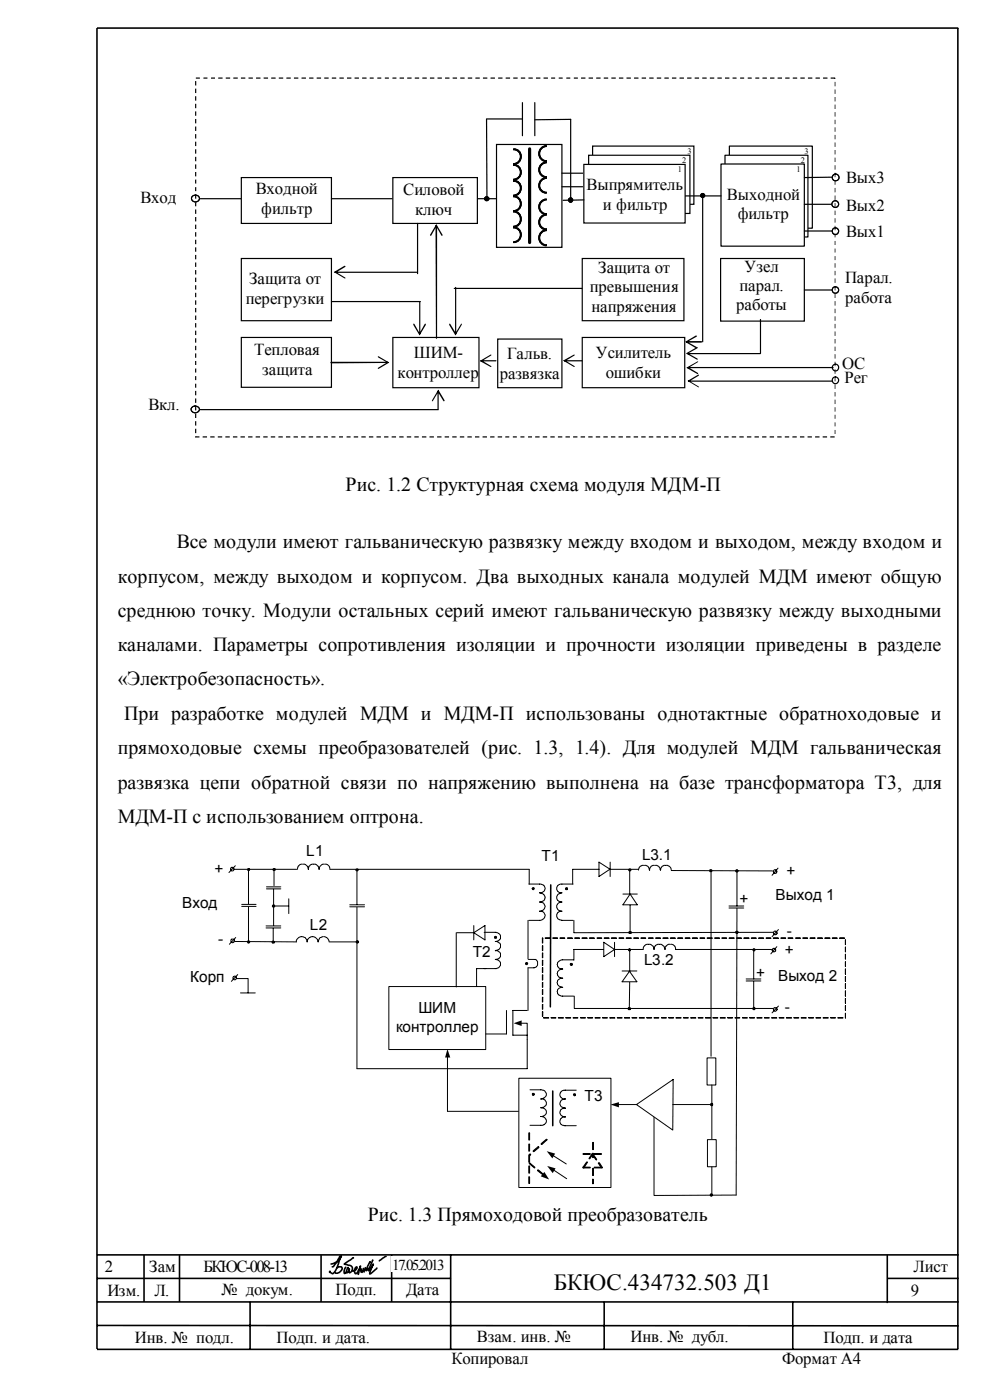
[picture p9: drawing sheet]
<svg xmlns="http://www.w3.org/2000/svg" width="210mm" height="297mm" viewBox="0 0 210 297" stroke-linecap="round" stroke-linejoin="round" font-family="sans-serif">
<g fill="none" stroke="#000" stroke-width=".34">
<path d="M203.2 6v280.2M203.3 6h-182.7v280.2M20.6 266.2h182.7M20.6 276.2h182.7M20.6 271.2h75.1M30.6 266.2v10M38.1 266.2v10M53 276.2v10M68.1 266.2v10M83.1 266.2v10M95.6 266.2v20M128.2 276.2v10"/>
<path d="M168.2 276.2v10M188.2 271.2h15.1M188.2 266.2v10.2M20.6 286.3h182.7M20.6 281.2l182.7 .1"/>
</g>
<g fill="#fff">
<path d="M22.1 266.6h6.6v3.7h-6.6z"/>
<path d="M31.6 266.6h6v4.1h-6z"/>
<path d="M43.1 266.6h18.2v3.9h-18.2z"/>
<path d="M83 266.6h11.1v3.3h-11.1z"/>
</g>
<path d="M70.2 268.2a2.55 2.55 0 0 0 2.2-1.8l-1.1 3a.74 .74 0 0 1-1.2 .6l-.2-.2 .1-.1 .1 .1M71.6 268.9a.55 .55 0 0 1 .6-.2 .55 .55 0 0 1 .4 .5l-.7 .8-.4 .1-.3-.1M72.1 266.5a5.8 5.8 0 0 1-1.5 2.2h-.1M73.3 268.8l-.3 .7a.4 .4 0 0 0 .2 .6h.1M74.8 269.6a.72 .72 0 0 0 .8-.9l-.4 .6a.63 .63 0 0 0 .3 .9l.4-.4 .6-1.2-.5 1.8M75 266.8l-2 1.4 .7 .1a.88 .88 0 0 1 1 .6 .88 .88 0 0 1-.5 1.1l-.2-.2 .1-.6-.4 .8h-.3l.3-.8 .2-.3v.1M76.5 269.3l.1-.2v.7M77.1 269.1l-.3 .8M77.5 268.9l-.3 .9M78.5 267.8v-.1l-.8 1.9 .5-.5M79 267.4l-.8 2v.2l.3-.3 .7-1.1-.8 2.1 1.5-1.3M81.9 266.6l-1.4 .9" fill="none" stroke="#000" stroke-width=".34"/>
<path d="M154.7 31h17.6v17.4h-17.6z" fill="#fff"/>
<path d="M154.7 31h17.6v17.4h-17.6z" fill="none" stroke="#000" stroke-width=".25"/>
<path d="M153.8 32.9h17.6v17.4h-17.6z" fill="#fff"/>
<path d="M153.8 32.9h17.6v17.4h-17.6z" fill="none" stroke="#000" stroke-width=".25"/>
<path d="M125.7 31h21.5v12.3h-21.5z" fill="#fff"/>
<path d="M125.7 31h21.5v12.3h-21.5z" fill="none" stroke="#000" stroke-width=".25"/>
<path d="M124.9 32.9h21.4v12.4h-21.4z" fill="#fff"/>
<path d="M110.8 21.8v7M113.4 21.8v7M124.9 32.9h21.4v12.4h-21.4z" fill="none" stroke="#000" stroke-width=".25"/>
<path d="M105.2 30.8h13.8v21.8h-13.8z" fill="#fff"/>
<path d="M105.3 30.7h13.9v21.8h-13.9zM42.5 42.2h8.7" fill="none" stroke="#000" stroke-width=".25"/>
<path d="M83.3 71.6h18.3v10.6h-18.3z" fill="#fff"/>
<path d="M83.3 71.6h18.3v10.6h-18.3z" fill="none" stroke="#000" stroke-width=".25"/>
<path d="M123.5 71.6h21.7v10.6h-21.7z" fill="#fff"/>
<path d="M123.5 71.6h21.7v10.6h-21.7z" fill="none" stroke="#000" stroke-width=".25"/>
<path d="M51.2 37.7h19.1v9.7h-19.1z" fill="#fff"/>
<path d="M51.2 37.7h19.1v9.7h-19.1z" fill="none" stroke="#000" stroke-width=".25"/>
<path d="M83.3 37.7h18v9.7h-18z" fill="#fff"/>
<path d="M83.3 37.7h18v9.7h-18z" fill="none" stroke="#000" stroke-width=".25"/>
<path d="M51.2 54.8h19.1v13.2h-19.1z" fill="#fff"/>
<path d="M51.2 54.8h19.1v13.2h-19.1z" fill="none" stroke="#000" stroke-width=".25"/>
<path d="M51.2 71.6h19.1v10.6h-19.1z" fill="#fff"/>
<path d="M51.2 71.6h19.1v10.6h-19.1z" fill="none" stroke="#000" stroke-width=".25"/>
<path d="M123.5 54.8h21.6v13.2h-21.6z" fill="#fff"/>
<g fill="none" stroke="#000" stroke-width=".25">
<path d="M103.2 25.2l.1 16.9M121.1 25.3l-7.7 .1M70.3 42.2h12.9M88.6 47.4v10.7M101.3 42.2h3.9M123.5 54.8h21.6v13.2h-21.6zM149.1 41.5v31M70.3 64h18.9M96.4 61.2h27M42.5 86.9h50.4"/>
<circle cx="103.2" cy="42.2" r=".44"/>
</g>
<circle cx="103.2" cy="42.2" r=".44" fill="#000"/>
<circle cx="103.2" cy="42.2" r=".44" fill="none" stroke="#000" stroke-width=".21"/>
<path d="M40.8 41.6a.77 .77 0 0 1 1.3 0 .77 .77 0 0 1-.3 1.2 .77 .77 0 0 1-1-.2 .77 .77 0 0 1 0-1z" fill-rule="evenodd" fill="#fff"/>
<path d="M40.8 41.6a.77 .77 0 0 1 1.3 0 .77 .77 0 0 1-.3 1.2 .77 .77 0 0 1-1-.2 .77 .77 0 0 1 0-1z" fill="none" stroke="#000" stroke-width=".21"/>
<path d="M40.8 41.6a.77 .77 0 0 1 1.3 0 .77 .77 0 0 1-.3 1.2 .77 .77 0 0 1-1-.2 .77 .77 0 0 1 0-1z" fill="none" stroke="#000" stroke-width=".25"/>
<path d="M40.8 86.3a.8 .8 0 0 1 1.1-.1 .8 .8 0 0 1 .1 1.2 .8 .8 0 0 1-1.1 .1 .8 .8 0 0 1-.1-1.2z" fill-rule="evenodd" fill="#fff"/>
<path d="M40.8 86.3a.8 .8 0 0 1 1.1-.1 .8 .8 0 0 1 .1 1.2 .8 .8 0 0 1-1.1 .1 .8 .8 0 0 1-.1-1.2z" fill="none" stroke="#000" stroke-width=".21"/>
<path d="M103.3 25.2h7.5M40.8 86.3a.8 .8 0 0 1 1.1-.1 .8 .8 0 0 1 .1 1.2 .8 .8 0 0 1-1.1 .1 .8 .8 0 0 1-.1-1.2z" fill="none" stroke="#000" stroke-width=".25"/>
<path d="M152.9 34.8h17.7v17.4h-17.7z" fill="#fff"/>
<g fill="none" stroke="#000" stroke-width=".25">
<path d="M109 38.3a1.65 1.65 0 0 1 1.6 1.6 1.65 1.65 0 0 1-1.6 1.7v-.2a1.48 1.48 0 0 0 1.4-1.5 1.48 1.48 0 0 0-1.4-1.5zM109 34.9a1.65 1.65 0 0 1 1.6 1.6 1.65 1.65 0 0 1-1.6 1.7v-.2a1.48 1.48 0 0 0 1.4-1.5 1.48 1.48 0 0 0-1.4-1.5zM109 31.6a1.65 1.65 0 0 1 1.6 1.6 1.65 1.65 0 0 1-1.6 1.7v-.2a1.48 1.48 0 0 0 1.4-1.5 1.48 1.48 0 0 0-1.4-1.4zM114.6 35l.8-.5 .5-.1v.1a1.48 1.48 0 0 0-1.4 1.5 1.48 1.48 0 0 0 1.4 1.5v.2a1.66 1.66 0 0 1-1.3-2.7zM114.8 38.2l.7-.5h.4v.1a1.48 1.48 0 0 0-1.4 1.5 1.48 1.48 0 0 0 1.4 1.5v.2a1.63 1.63 0 0 1-1.5-1.1 1.63 1.63 0 0 1 .4-1.7zM114.8 31.4l.7-.4 .4-.1v.2a1.52 1.52 0 0 0-1.4 1.5 1.52 1.52 0 0 0 1.4 1.5v.2a1.7 1.7 0 0 1-1.5-1.1 1.7 1.7 0 0 1 .4-1.8zM119.2 36.7h4.6M119.2 39.6h4.4M152.9 34.8h17.7v17.4h-17.7zM176.6 37.6l-6 .1M109 41.6a1.65 1.65 0 0 1 1.6 1.6 1.65 1.65 0 0 1-1.6 1.7v-.2a1.48 1.48 0 0 0 1.4-1.5 1.48 1.48 0 0 0-1.4-1.5zM109 44.8a1.69 1.69 0 0 1 1.6 1.7 1.69 1.69 0 0 1-1.6 1.7v-.2a1.52 1.52 0 0 0 1.4-1.5 1.52 1.52 0 0 0-1.4-1.6z"/>
<path d="M109 48.2a1.65 1.65 0 0 1 1.6 1.6 1.65 1.65 0 0 1-1.6 1.7v-.2a1.48 1.48 0 0 0 1.4-1.5 1.48 1.48 0 0 0-1.4-1.5zM114.6 42.9l.8-.6 .5-.1v.2a1.48 1.48 0 0 0-1.4 1.5 1.48 1.48 0 0 0 1.4 1.5v.1a1.66 1.66 0 0 1-1.3-2.6zM114.8 46l.7-.5h.4v.1a1.48 1.48 0 0 0-1.4 1.5 1.48 1.48 0 0 0 1.4 1.5v.2a1.63 1.63 0 0 1-1.5-1.1 1.63 1.63 0 0 1 .4-1.7zM114.8 49.2l.7-.4h.4v.1a1.52 1.52 0 0 0-1.4 1.5 1.52 1.52 0 0 0 1.4 1.6v.1a1.7 1.7 0 0 1-1.5-1 1.7 1.7 0 0 1 .4-1.9zM145.3 41.6h7.6"/>
<circle cx="121.1" cy="42.4" r=".44"/>
<circle cx="149.1" cy="41.5" r=".43"/>
</g>
<g fill="#000">
<path d="M109 38.3a1.65 1.65 0 0 1 1.6 1.6 1.65 1.65 0 0 1-1.6 1.7v-.2a1.48 1.48 0 0 0 1.4-1.5 1.48 1.48 0 0 0-1.4-1.5z" fill-rule="evenodd"/>
<path d="M109 34.9a1.65 1.65 0 0 1 1.6 1.6 1.65 1.65 0 0 1-1.6 1.7v-.2a1.48 1.48 0 0 0 1.4-1.5 1.48 1.48 0 0 0-1.4-1.5z" fill-rule="evenodd"/>
<path d="M109 31.6a1.65 1.65 0 0 1 1.6 1.6 1.65 1.65 0 0 1-1.6 1.7v-.2a1.48 1.48 0 0 0 1.4-1.5 1.48 1.48 0 0 0-1.4-1.4z" fill-rule="evenodd"/>
<path d="M114.6 35l.8-.5 .5-.1v.1a1.48 1.48 0 0 0-1.4 1.5 1.48 1.48 0 0 0 1.4 1.5v.2a1.66 1.66 0 0 1-1.3-2.7z" fill-rule="evenodd"/>
<path d="M114.8 31.4l.7-.4 .4-.1v.2a1.52 1.52 0 0 0-1.4 1.5 1.52 1.52 0 0 0 1.4 1.5v.2a1.7 1.7 0 0 1-1.5-1.1 1.7 1.7 0 0 1 .4-1.8z" fill-rule="evenodd"/>
<path d="M109 41.6a1.65 1.65 0 0 1 1.6 1.6 1.65 1.65 0 0 1-1.6 1.7v-.2a1.48 1.48 0 0 0 1.4-1.5 1.48 1.48 0 0 0-1.4-1.5z" fill-rule="evenodd"/>
<path d="M109 44.8a1.69 1.69 0 0 1 1.6 1.7 1.69 1.69 0 0 1-1.6 1.7v-.2a1.52 1.52 0 0 0 1.4-1.5 1.52 1.52 0 0 0-1.4-1.6z" fill-rule="evenodd"/>
<path d="M109 48.2a1.65 1.65 0 0 1 1.6 1.6 1.65 1.65 0 0 1-1.6 1.7v-.2a1.48 1.48 0 0 0 1.4-1.5 1.48 1.48 0 0 0-1.4-1.5z" fill-rule="evenodd"/>
<path d="M114.8 46l.7-.5h.4v.1a1.48 1.48 0 0 0-1.4 1.5 1.48 1.48 0 0 0 1.4 1.5v.2a1.63 1.63 0 0 1-1.5-1.1 1.63 1.63 0 0 1 .4-1.7z" fill-rule="evenodd"/>
<path d="M114.6 42.9l.8-.6 .5-.1v.2a1.48 1.48 0 0 0-1.4 1.5 1.48 1.48 0 0 0 1.4 1.5v.1a1.66 1.66 0 0 1-1.3-2.6z" fill-rule="evenodd"/>
<path d="M114.8 49.2l.7-.4h.4v.1a1.52 1.52 0 0 0-1.4 1.5 1.52 1.52 0 0 0 1.4 1.6v.1a1.7 1.7 0 0 1-1.5-1 1.7 1.7 0 0 1 .4-1.9z" fill-rule="evenodd"/>
<path d="M114.8 38.2l.7-.5h.4v.1a1.48 1.48 0 0 0-1.4 1.5 1.48 1.48 0 0 0 1.4 1.5v.2a1.63 1.63 0 0 1-1.5-1.1 1.63 1.63 0 0 1 .4-1.7z" fill-rule="evenodd"/>
<circle cx="121" cy="42.4" r=".45"/>
<circle cx="149.1" cy="41.5" r=".43"/>
</g>
<g fill="none" stroke="#000" stroke-width=".21">
<path d="M109 38.3a1.65 1.65 0 0 1 1.6 1.6 1.65 1.65 0 0 1-1.6 1.7v-.2a1.48 1.48 0 0 0 1.4-1.5 1.48 1.48 0 0 0-1.4-1.5zM109 34.9a1.65 1.65 0 0 1 1.6 1.6 1.65 1.65 0 0 1-1.6 1.7v-.2a1.48 1.48 0 0 0 1.4-1.5 1.48 1.48 0 0 0-1.4-1.5zM109 31.6a1.65 1.65 0 0 1 1.6 1.6 1.65 1.65 0 0 1-1.6 1.7v-.2a1.48 1.48 0 0 0 1.4-1.5 1.48 1.48 0 0 0-1.4-1.4zM114.6 35l.8-.5 .5-.1v.1a1.48 1.48 0 0 0-1.4 1.5 1.48 1.48 0 0 0 1.4 1.5v.2a1.66 1.66 0 0 1-1.3-2.7zM114.8 38.2l.7-.5h.4v.1a1.48 1.48 0 0 0-1.4 1.5 1.48 1.48 0 0 0 1.4 1.5v.2a1.63 1.63 0 0 1-1.5-1.1 1.63 1.63 0 0 1 .4-1.7zM114.8 31.4l.7-.4 .4-.1v.2a1.52 1.52 0 0 0-1.4 1.5 1.52 1.52 0 0 0 1.4 1.5v.2a1.7 1.7 0 0 1-1.5-1.1 1.7 1.7 0 0 1 .4-1.8zM109 41.6a1.65 1.65 0 0 1 1.6 1.6 1.65 1.65 0 0 1-1.6 1.7v-.2a1.48 1.48 0 0 0 1.4-1.5 1.48 1.48 0 0 0-1.4-1.5zM109 44.8a1.69 1.69 0 0 1 1.6 1.7 1.69 1.69 0 0 1-1.6 1.7v-.2a1.52 1.52 0 0 0 1.4-1.5 1.52 1.52 0 0 0-1.4-1.6zM109 48.2a1.65 1.65 0 0 1 1.6 1.6 1.65 1.65 0 0 1-1.6 1.7v-.2a1.48 1.48 0 0 0 1.4-1.5 1.48 1.48 0 0 0-1.4-1.5zM114.6 42.9l.8-.6 .5-.1v.2a1.48 1.48 0 0 0-1.4 1.5 1.48 1.48 0 0 0 1.4 1.5v.1a1.66 1.66 0 0 1-1.3-2.6zM114.8 46l.7-.5h.4v.1a1.48 1.48 0 0 0-1.4 1.5 1.48 1.48 0 0 0 1.4 1.5v.2a1.63 1.63 0 0 1-1.5-1.1 1.63 1.63 0 0 1 .4-1.7zM114.8 49.2l.7-.4h.4v.1a1.52 1.52 0 0 0-1.4 1.5 1.52 1.52 0 0 0 1.4 1.6v.1a1.7 1.7 0 0 1-1.5-1 1.7 1.7 0 0 1 .4-1.9z"/>
<circle cx="121" cy="42.4" r=".45"/>
<circle cx="149.1" cy="41.5" r=".43"/>
</g>
<path d="M112.3 31.6v19.9" fill="none" stroke="#000" stroke-width=".68"/>
<path d="M106.1 71.5h13.6v10.3h-13.6z" fill="#fff"/>
<path d="M121.1 25.3v17.1M105.6 71.9h13.6v10.3h-13.6z" fill="none" stroke="#000" stroke-width=".25"/>
<path d="M123.8 34.9h21.5v12.4h-21.5z" fill="#fff"/>
<path d="M123.8 34.9h21.5v12.4h-21.5zM123.8 42.4l-4.4 .1" fill="none" stroke="#000" stroke-width=".25"/>
<circle cx="177.3" cy="37.6" r=".73" fill="#fff"/>
<circle cx="177.3" cy="37.6" r=".73" fill="none" stroke="#000" stroke-width=".21"/>
<g fill="none" stroke="#000" stroke-width=".25">
<path d="M170.6 43.3h5.9"/>
<circle cx="177.3" cy="37.6" r=".73"/>
</g>
<circle cx="177.2" cy="43.3" r=".72" fill="#fff"/>
<circle cx="177.2" cy="43.3" r=".72" fill="none" stroke="#000" stroke-width=".21"/>
<g fill="none" stroke="#000" stroke-width=".25">
<path d="M170.6 49h5.9"/>
<circle cx="177.2" cy="43.3" r=".72"/>
</g>
<circle cx="177.2" cy="49" r=".69" fill="#fff"/>
<circle cx="177.2" cy="49" r=".69" fill="none" stroke="#000" stroke-width=".21"/>
<circle cx="177.2" cy="49" r=".69" fill="none" stroke="#000" stroke-width=".25"/>
<path d="M152.9 54.8h17.7v13.3h-17.7z" fill="#fff"/>
<path d="M152.9 54.8h17.7v13.3h-17.7zM170.6 61.5h5.9" fill="none" stroke="#000" stroke-width=".25"/>
<circle cx="177.2" cy="61.5" r=".68" fill="#fff"/>
<circle cx="177.2" cy="61.5" r=".68" fill="none" stroke="#000" stroke-width=".21"/>
<g fill="none" stroke="#000" stroke-width=".25">
<path d="M161.3 67.8v7.2"/>
<circle cx="177.2" cy="61.5" r=".68"/>
<circle cx="177.2" cy="78" r=".7"/>
<circle cx="177.2" cy="80.7" r=".69"/>
</g>
<g fill="#000">
<path d="M176.2 16.4h.9v.3h-.9zM174.6 16.4h.9v.3h-.9zM173 16.4h.9v.3h-.9zM171.4 16.4h.9v.3h-.9zM169.8 16.4h.9v.3h-.9zM168.2 16.4h.9v.3h-.9zM166.6 16.4h.9v.3h-.9zM165 16.4h.9v.3h-.9zM163.3 16.4h1v.3h-1zM161.7 16.4h1v.3h-1zM160.2 16.4h.9v.3h-.9zM158.6 16.4h.9v.3h-.9zM157 16.4h.8v.3h-.8zM155.4 16.4h.8v.3h-.8zM153.8 16.4h.9v.3h-.9zM152.2 16.4h.9v.3h-.9zM150.6 16.4h.9v.3h-.9zM149 16.4h.9v.3h-.9zM147.4 16.4h.9v.3h-.9zM145.8 16.4h.9v.3h-.9zM144.1 16.4h1v.3h-1zM142.5 16.4h1v.3h-1zM140.9 16.4h1v.3h-1zM139.3 16.4h1v.3h-1zM137.7 16.4h.9v.3h-.9zM136.1 16.4h.9v.3h-.9zM134.5 16.4h.9v.3h-.9zM132.9 16.4h.9v.3h-.9zM131.3 16.4h.9v.3h-.9zM129.7 16.4h.9v.3h-.9zM128.1 16.4h.9v.3h-.9zM126.5 16.4h.9v.3h-.9zM124.9 16.4h.9v.3h-.9zM123.3 16.4h.9v.3h-.9zM121.7 16.4h.9v.3h-.9zM120.1 16.4h.9v.3h-.9zM118.5 16.4h.9v.3h-.9zM116.9 16.4h.9v.3h-.9zM115.3 16.4h.9v.3h-.9zM113.7 16.4h.9v.3h-.9zM112.1 16.4h.9v.3h-.9zM110.5 16.4h.9v.3h-.9zM108.9 16.4h.9v.3h-.9zM107.3 16.4h.9v.3h-.9zM105.7 16.4h.9v.3h-.9zM104.1 16.4h.9v.3h-.9zM102.4 16.4h1v.3h-1zM100.8 16.4h1v.3h-1zM99.2 16.4h1v.3h-1zM97.6 16.4h1v.3h-1zM96 16.4h.9v.3h-.9zM94.4 16.4h.9v.3h-.9zM92.8 16.4h.9v.3h-.9zM91.2 16.4h.9v.3h-.9zM89.6 16.4h.9v.3h-.9zM88 16.4h.9v.3h-.9zM86.4 16.4h.9v.3h-.9zM84.8 16.4h.9v.3h-.9zM83.2 16.4h.9v.3h-.9zM81.6 16.4h.9v.3h-.9zM80 16.4h.9v.3h-.9zM78.4 16.4h.9v.3h-.9zM76.8 16.4h.9v.3h-.9zM75.2 16.4h.9v.3h-.9zM73.6 16.4h.9v.3h-.9zM72 16.4h.9v.3h-.9zM70.4 16.4h.9v.3h-.9zM68.8 16.4h.9v.3h-.9zM67.2 16.4h.9v.3h-.9zM65.6 16.4h.9v.3h-.9zM64 16.4h.9v.3h-.9zM62.4 16.4h.9v.3h-.9zM60.7 16.4h1v.3h-1zM59.1 16.4h1v.3h-1zM57.5 16.4h1v.3h-1zM55.9 16.4h1v.3h-1zM54.3 16.4h.9v.3h-.9zM52.7 16.4h.9v.3h-.9zM51.1 16.4h.9v.3h-.9zM49.5 16.4h.9v.3h-.9zM47.9 16.4h.9v.3h-.9zM46.3 16.4h.9v.3h-.9zM44.8 16.4h.8v.3h-.8zM43.2 16.4h.8v.3h-.8zM41.5 16.4h.9v.3h-.9zM41.4 17.2h.2v.9h-.2zM41.4 18.8h.2v.9h-.2zM41.4 20.4h.2v.9h-.2zM41.4 22h.2v1h-.2zM41.4 23.6h.2v1h-.2zM41.4 25.2h.2v1h-.2zM41.4 26.8h.2v1h-.2zM41.4 28.5h.2v.9h-.2zM41.4 30.1h.2v.9h-.2zM41.4 31.7h.2v.9h-.2zM41.4 33.3h.2v.9h-.2zM41.4 34.9h.2v.9h-.2zM41.4 36.5h.2v.9h-.2zM41.4 38.1h.2v.8h-.2zM41.4 39.7h.2v.8h-.2zM41.4 41.3h.2v.9h-.2zM41.4 42.9h.2v.9h-.2zM41.4 44.4h.2v1h-.2zM41.4 46h.2v1h-.2zM41.4 47.7h.2v.9h-.2zM41.4 49.3h.2v.9h-.2zM41.4 50.9h.2v.9h-.2zM41.4 52.5h.2v.9h-.2zM41.4 54.1h.2v.9h-.2zM41.4 55.7h.2v.9h-.2zM41.4 57.3h.2v.9h-.2zM41.4 58.9h.2v.9h-.2zM41.4 60.5h.2v.9h-.2zM41.4 62.1h.2v.9h-.2zM41.4 63.7h.2v1h-.2zM41.4 65.3h.2v1h-.2zM41.4 66.9h.2v1h-.2zM41.4 68.5h.2v1h-.2zM41.4 70.2h.2v.9h-.2zM41.4 71.8h.2v.9h-.2zM41.4 73.4h.2v.9h-.2zM41.4 75h.2v.9h-.2zM41.4 76.6h.2v.8h-.2zM41.4 78.2h.2v.8h-.2zM41.4 79.8h.2v.8h-.2zM41.4 81.4h.2v.8h-.2zM41.4 82.9h.2v1h-.2zM41.4 84.5h.2v1h-.2zM41.4 86.1h.2v1h-.2zM41.4 87.7h.2v1h-.2zM41.4 89.4h.2v.9h-.2zM41.4 91h.2v.9h-.2zM41.4 92.6h.9v.2h-.9zM43 92.6h.9v.2h-.9zM44.6 92.6h.9v.2h-.9zM46.2 92.6h.9v.2h-.9zM47.8 92.6h.9v.2h-.9zM49.4 92.6h.9v.2h-.9zM51 92.6h1v.2h-1zM52.6 92.6h1v.2h-1zM54.2 92.6h1v.2h-1zM55.8 92.6h1v.2h-1zM57.4 92.6h1v.2h-1zM59.1 92.6h.9v.2h-.9zM60.7 92.6h.9v.2h-.9zM62.3 92.6h.9v.2h-.9zM63.9 92.6h.9v.2h-.9zM65.5 92.6h.9v.2h-.9zM67.1 92.6h.9v.2h-.9zM68.7 92.6h.8v.2h-.8zM70.3 92.6h.9v.2h-.9zM71.9 92.6h.9v.2h-.9zM73.5 92.6h.9v.2h-.9zM75 92.6h1v.2h-1zM76.6 92.6h1v.2h-1zM78.3 92.6h.9v.2h-.9zM79.9 92.6h.9v.2h-.9zM81.5 92.6h.9v.2h-.9zM83.1 92.6h.9v.2h-.9zM84.7 92.6h.9v.2h-.9zM86.3 92.6h.9v.2h-.9zM87.9 92.6h.9v.2h-.9zM89.5 92.6h.9v.2h-.9zM91.1 92.6h.9v.2h-.9zM92.7 92.6h.9v.2h-.9zM94.3 92.6h1v.2h-1zM95.9 92.6h1v.2h-1zM97.5 92.6h1v.2h-1zM99.1 92.6h1v.2h-1zM100.8 92.6h.9v.2h-.9zM102.4 92.6h.9v.2h-.9zM104 92.6h.9v.2h-.9zM105.6 92.6h.9v.2h-.9zM107.2 92.6h.8v.2h-.8zM108.8 92.6h.8v.2h-.8zM110.4 92.6h.8v.2h-.8zM112 92.6h.8v.2h-.8zM113.5 92.6h1v.2h-1zM115.1 92.6h1v.2h-1zM116.7 92.6h1v.2h-1zM118.3 92.6h1v.2h-1zM120 92.6h.9v.2h-.9zM121.6 92.6h.9v.2h-.9zM123.2 92.6h.9v.2h-.9zM124.8 92.6h.9v.2h-.9zM126.4 92.6h.9v.2h-.9zM128 92.6h.9v.2h-.9zM129.6 92.6h.9v.2h-.9zM131.2 92.6h.9v.2h-.9zM132.8 92.6h.9v.2h-.9zM134.4 92.6h.9v.2h-.9zM136 92.6h1v.2h-1zM137.6 92.6h1v.2h-1zM139.2 92.6h1v.2h-1zM140.8 92.6h1v.2h-1zM142.5 92.6h.9v.2h-.9zM144.1 92.6h.9v.2h-.9zM145.7 92.6h.8v.2h-.8zM147.3 92.6h.8v.2h-.8zM148.9 92.6h.8v.2h-.8zM150.5 92.6h.8v.2h-.8zM152 92.6h.9v.2h-.9zM153.6 92.6h.9v.2h-.9zM155.2 92.6h1v.2h-1zM156.8 92.6h1v.2h-1zM158.4 92.6h1v.2h-1zM160 92.6h1v.2h-1zM161.7 92.6h.9v.2h-.9zM163.3 92.6h.9v.2h-.9zM164.9 92.6h.9v.2h-.9zM166.5 92.6h.9v.2h-.9zM168.1 92.6h.9v.2h-.9zM169.7 92.6h.9v.2h-.9zM171.3 92.6h.9v.2h-.9zM172.9 92.6h.9v.2h-.9zM174.5 92.6h.9v.2h-.9zM176.1 92.6h.9v.2h-.9zM177 91.2h.2v.9h-.2zM177 89.6h.2v.9h-.2zM177 88h.2v.8h-.2zM177 86.4h.2v.9h-.2zM177 84.8h.2v.9h-.2zM177 83.2h.2v.9h-.2zM177 81.6h.2v.9h-.2zM177 80h.2v.9h-.2zM177 78.4h.2v.9h-.2zM177 76.7h.2v1h-.2zM177 75.1h.2v1h-.2zM177 73.5h.2v1h-.2zM177 71.9h.2v1h-.2zM177 70.3h.2v1h-.2zM177 68.7h.2v.9h-.2zM177 67.1h.2v.9h-.2zM177 65.5h.2v.9h-.2zM177 63.9h.2v.9h-.2zM177 62.3h.2v.9h-.2zM177 60.7h.2v.9h-.2zM177 59.1h.2v.9h-.2zM177 57.5h.2v.9h-.2zM177 55.9h.2v.9h-.2zM177 54.3h.2v.9h-.2zM177 52.7h.2v.9h-.2zM177 51.1h.2v.9h-.2zM177 49.5h.2v.9h-.2zM177 47.9h.2v.9h-.2zM177 46.3h.2v.9h-.2zM177 44.7h.2v.9h-.2zM177 43.1h.2v.9h-.2zM177 41.5h.2v.9h-.2zM177 39.9h.2v.9h-.2zM177 38.3h.2v.9h-.2zM177 36.7h.2v.9h-.2zM177 35h.2v1h-.2zM177 33.4h.2v1h-.2zM177 31.8h.2v1h-.2zM177 30.2h.2v1h-.2zM177 28.6h.2v1h-.2zM177 27h.2v.9h-.2zM177 25.4h.2v.9h-.2zM177 23.8h.2v.9h-.2zM177 22.2h.2v.9h-.2zM177 20.6h.2v.9h-.2zM177 19h.2v.9h-.2zM177 17.4h.2v.9h-.2zM177 16.5h.2v.2h-.2z"/>
<path d="M70.9 57.7h17.7l-.2 .2h-17.3zM70.8 57.7l2.3-1.3h.2v.2l-2.1 1.3v-.3l2.1 1.3v.2z"/>
<path d="M92.4 47.8l.1-.1 .2 .1v24l-.2 .1zM92.5 47.6l1.4 2.3-.1 .1h-.2l-1.1-2.1h.1l-1.1 2.1h-.2l-.1-.1z"/>
<path d="M70.2 76.7h12.1l.2 .2-12.3 .2-.1-.2zM80.1 75.6h.2l2.3 1.3-2.3 1.4-.2-.1 2.2-1.5v.3z"/>
<path d="M89 63.9l.2 .1v6.9l-.2 .1zM87.7 68.6l1.4 2.2h-.2l1.4-2.2 .1 .3-1.4 2.3-1.4-2.3z"/>
<path d="M96.5 60.9h.3v10l-.2 .1zM95.3 68.6l1.5 2.2h-.3l1.5-2.2v.3l-1.4 2.3-1.3-2.3z"/>
<path d="M101.9 76.6l.1-.2 3.3 .1-.1 .2zM101.8 76.6l2.4-1.4v.2l-2.1 1.3v-.3l2.1 1.3v.1z"/>
<path d="M119.5 76.5h4.1l-.2 .2h-3.7zM119.4 76.5l2.5-1.3v.2l-2.1 1.3v-.3l2.1 1.3v.1z"/>
<path d="M145.6 72.4h3.2l.2 .1-.2 .2h-3.2zM145.3 72.5l2.3-1.3 .3 .1-2.2 1.3v-.2l2.2 1.4-.3 .1z"/>
<path d="M145.7 75h15.7l-.1 .1h-15.5zM145.5 75l2.4-1.4 .1 .1-2.2 1.4v-.2l2.2 1.3-.1 .1z"/>
<path d="M145.8 77.8h30.9l.2 .2-31.1 .1zM145.6 78l2.5-1.3-2.2 1.4v-.3l2.2 1.5-.1 .1z"/>
<path d="M92.8 82.9h.3l-.1 4.2-.2-.2zM93 82.7l1.3 2.3-.1 .1h-.1l-1.3-2.1h.3l-1.3 2.1h-.2z"/>
<path d="M145.9 80.8h30.8l-.2 .2h-30.4zM145.8 80.8l2.3-1.3h.2l-2.2 1.5v-.3l2.2 1.5z"/>
</g>
<g fill="#fff">
<path d="M178.7 74.5h6.3v3.7h-6.3z"/>
<path d="M178.7 75.1h9.1v3.6h-9.1z"/>
</g>
<g fill="none" stroke="#000" stroke-width=".21">
<path d="M49.7 184.4h13.2M49.8 199.7l13.1 .1M51.3 191.9h3M51.3 192.3h3M52.7 184.4v7.3M56.4 196.4h3.2M56.4 196.9h3.2M56.5 188.1h3.1M56.5 188.6h3.1M58 196.9v3M58 188.7v7.6M58.1 184.4v3.5"/>
<path d="M58.2 192.2h3.1M61.3 190.7v3.1M69.9 199.8h5.8M70.1 184.4h42.2M74.2 191.9h3.1M74.2 192.4h3.1M75.7 184.4v7.5M75.7 192.5v34.2M100.5 197.9l2.4-1.6v3.1zM100.5 196.3v3.1"/>
</g>
<path d="M82.5 209.3h20.5v13.4h-20.5z" fill-rule="evenodd" fill="#fff"/>
<g fill="none" stroke="#000" stroke-width=".21">
<path d="M64 198.7l-.6 .2-.5 .4v.5M64 198.7a1.16 1.16 0 0 1 1.1 1.1 1.16 1.16 0 0 1 1.1-1.1M64.1 183.3a1.01 1.01 0 0 0-1 1.1M64.3 183.3a1.16 1.16 0 0 1 1.1 1.1 1.16 1.16 0 0 1 1.1-1.1M66.3 198.7l.6 .2 .4 .4 .1 .5M66.6 183.3a1.16 1.16 0 0 1 1.1 1.1l.1-.4 .3-.4 .3-.3h.4M68.5 198.7a1.01 1.01 0 0 0-1 1.1M68.7 198.7a1.16 1.16 0 0 1 1.1 1.1M69 183.3l.5 .1 .4 .4 .1 .6M96.8 197.9v11.5M96.9 197.9h3.5M102.7 197.8h2.4a.98 .98 0 0 1 1.1 1 .98 .98 0 0 1-1.1 .9 .98 .98 0 0 1 1.1 1 .98 .98 0 0 1-1.1 1 .94 .94 0 0 1 1.1 .9 .94 .94 0 0 1-1.1 .9 .98 .98 0 0 1 1.1 1 .98 .98 0 0 1-1.1 1h-4v3.8"/>
<path d="M112 195.2v8.3M112.2 187.6h2.3a.96 .96 0 0 1 1.1 .9 .96 .96 0 0 1-1.1 .9 .97 .97 0 0 1 1 .7 .97 .97 0 0 1-.5 1.2l-.5 .1a.99 .99 0 0 1 1.1 .9 .99 .99 0 0 1-1.1 1 .95 .95 0 0 1 1.1 .8 .95 .95 0 0 1-.8 1.1h-2.6M121.6 187.6h-2.4a.94 .94 0 0 0-1.1 .9 .94 .94 0 0 0 1.1 .9 .98 .98 0 0 0-1.1 1 .98 .98 0 0 0 1.1 1 .98 .98 0 0 0-1.1 .9 .98 .98 0 0 0 1.1 1 .98 .98 0 0 0-1.1 1 .98 .98 0 0 0 1.1 .9h2.4M82.5 209.3h20.5v13.4h-20.5zM107.4 214.4v5h-4.4M110.5 217.1h1.3v9.6h-36.1M111.8 214.4h-3v5.2h3M112.1 203.5h1.2M113.4 203.5a.93 .93 0 0 1 .4 1.6l-.4 .2h-1.4v9.1M94.9 224.3v11.5h15.1M110.1 228.7h19.5v23.2h-19.5zM112.4 231.2h2.3a.97 .97 0 0 1 1.1 .6 .97 .97 0 0 1-.4 1.2l-.7 .1a.96 .96 0 0 1 1.2 1 .96 .96 0 0 1-1.2 .9 .96 .96 0 0 1 1.2 .9 .96 .96 0 0 1-1.2 1 .96 .96 0 0 1 1.2 .9 .96 .96 0 0 1-1.2 .9h-2.3"/>
<path d="M119.9 238.8h2.3M119.9 231.3h2.3M120 231.3a.96 .96 0 0 0-1.2 .9 .96 .96 0 0 0 1.2 .9 .99 .99 0 0 0-1.2 1 .99 .99 0 0 0 1.2 1 .96 .96 0 0 0-1.2 .9 .96 .96 0 0 0 1.2 .9 .96 .96 0 0 0-1.2 1 .96 .96 0 0 0 1.2 .9M131.1 234.3h3.8M135 234.3l7.8-5.3-.1 10.7zM142.7 234.3h8.3M117.3 245.2l2.8 1.7M117.4 248.2l2.8 1.9"/>
</g>
<path d="M109 217.1l1.7-.6v1.2zM94.9 222.6l.6 1.7h-1.1zM129.5 234.3l1.8-.5v1.1zM115.5 248.6l1 1.6-1.8-.7zM116 244.2l1.8 .5-.6 1zM116.1 247.4l1.7 .5-.6 1z" fill="#000"/>
<g fill="#000" stroke="#000" stroke-width=".21">
<path d="M112.2 240.3h.1v1.6h-.1zM112.2 242.7h.1v1.5zM112.2 245h.1v1.6zM112.2 247.4h.1v1.5h-.1zM112.2 249.6l.1 .1v1.4h-.1z"/>
<path d="M112.3 246.8v-.1l1.1 .9v.2zM114 248.2l1.3 1-.2 .1-1.1-.9z"/>
<path d="M114.8 242.6l1.1-.9 .2 .1-1.1 1h-.2zM113.1 244.1l1.1-.9 .1 .1v.2l-1 .8h-.2zM112.3 244.8l.3 .1-.2 .2z"/>
<path d="M124.4 246.5l.2 .1-.8 1.2h-.1zM125.6 244.7l.2 .1-.7 1h-.2z"/>
<path d="M123.7 247.6h1.5v.2h-1.5zM126 247.6h1.6v.2h-1.6z"/>
<path d="M123.7 244.7h1.5v.2h-1.5zM126 244.7h1.6v.2h-1.6z"/>
<path d="M125.6 244.7h.2l.8 1.4zM126.9 246.8l.2-.1 .7 1-.1 .1h-.1z"/>
<path d="M125.7 242.4h.2v1.5h-.2zM125.7 244.6l.2 .1v.9h-.2z"/>
<path d="M125.7 247.9h.2v1.5h-.2zM125.7 250.1l.2 .1-.1 1z"/>
</g>
<path d="M150 224.4h1.8v5.8h-1.8z" fill-rule="evenodd" fill="#fff"/>
<g fill="none" stroke="#000" stroke-width=".21">
<path d="M112.3 184.4v3.2M121.7 195.2v2.6M127.1 184.4h-5.6v3.2M128.1 199.9l2.3 1.5-2.3 1.5zM129.3 184.4l-2.2 1.5v-3l2.3 1.5M129.4 182.9v3M129.5 184.4h5.9M130.4 199.9v3M132.1 189.7h3.1M133.6 184.4v5.2M133.7 189.7l1.5 2.2h-3.1zM133.7 192v5.9"/>
<path d="M164 197.8l-42.3 .1M121.6 203.6h-2.2a.96 .96 0 0 0-1 .5 .96 .96 0 0 0 0 1l.4 .4 .6 .1a.99 .99 0 0 0-1.2 .9 .99 .99 0 0 0 1.2 1 .94 .94 0 0 0-1.1 .4 .94 .94 0 0 0 .1 1.1l1 .5a.95 .95 0 0 0-1.2 .8 .95 .95 0 0 0 1.1 1h2.3M121.8 211.3v2.6M121.9 213.9h42.1M127.9 201.4h-6.2v2.3M130.4 201.4h6M132 206h3.1M133.6 201.3v4.7l-1.6 2.3h3.1l-1.6-2.3M133.6 208.4l-.1 5.6M138.7 237v16.6l17.5-.1M150 224.4h1.8v5.8h-1.8z"/>
</g>
<path d="M116.8 187.7l-.1 25.9M117.2 231.4v7.4" fill="none" stroke="#000" stroke-width=".32"/>
<path d="M150.1 241.8h1.8v5.7h-1.8z" fill-rule="evenodd" fill="#fff"/>
<g fill="none" stroke="#000" stroke-width=".21">
<path d="M52.7 192.4v7.2M136.5 183.6a1.01 1.01 0 0 0-1.1 1M136.7 183.6a1.01 1.01 0 0 1 1.1 1 .9 .9 0 0 1 1-1M139 183.6a1.01 1.01 0 0 1 1.1 1 1.01 1.01 0 0 1 1.1-1M141.3 183.6a1.01 1.01 0 0 1 1.1 1M142.5 184.7l21.4 .1M150.8 184.9v39.2M154.6 192.2h3.2M154.6 192.6h3.2M156.3 192.8l-.1 60.7M156.3 184.8v7.4M50.2 207.6h2.3"/>
<path d="M51 210.6h3.1M52.6 207.6v3M137.5 200.3a1.16 1.16 0 0 0-1.1 1.1M137.6 200.3a1.16 1.16 0 0 1 1.1 1.1 1.16 1.16 0 0 1 1.1-1.1M139.9 200.3a1.16 1.16 0 0 1 1.1 1.1M142.1 200.3a1.01 1.01 0 0 0-1 1.1M142.3 200.3a1.01 1.01 0 0 1 1 1.1h20.4M158.3 207.7h3.1M158.3 208.1h3.1M159.9 201.5v6.2M159.9 208.2v5.7M151 230.2v11.4"/>
<path d="M150.1 241.8h1.8v5.7h-1.8zM151 247.5v6.1"/>
</g>
<circle cx="49.3" cy="184.4" r=".41" fill="#fff"/>
<g fill="none" stroke="#000" stroke-width=".21">
<path d="M49.9 183.7l-1.3 1.4"/>
<circle cx="49.3" cy="184.4" r=".41"/>
</g>
<circle cx="49.3" cy="199.5" r=".41" fill="#fff"/>
<g fill="none" stroke="#000" stroke-width=".21">
<path d="M50 198.9l-1.3 1.4"/>
<circle cx="49.3" cy="199.5" r=".41"/>
</g>
<circle cx="49.8" cy="207.5" r=".4" fill="#fff"/>
<g fill="none" stroke="#000" stroke-width=".21">
<path d="M50.4 206.8l-1.3 1.4"/>
<circle cx="49.8" cy="207.5" r=".4"/>
</g>
<circle cx="164.4" cy="184.9" r=".38" fill="#fff"/>
<g fill="none" stroke="#000" stroke-width=".21">
<path d="M165 184.2l-1.2 1.5"/>
<circle cx="164.4" cy="184.9" r=".38"/>
</g>
<circle cx="164.5" cy="197.9" r=".4" fill="#fff"/>
<g fill="none" stroke="#000" stroke-width=".21">
<path d="M165.1 197.2l-1.3 1.5"/>
<circle cx="164.5" cy="197.9" r=".4"/>
</g>
<circle cx="164.2" cy="201.5" r=".38" fill="#fff"/>
<g fill="none" stroke="#000" stroke-width=".21">
<path d="M164.8 200.8l-1.3 1.6"/>
<circle cx="164.2" cy="201.5" r=".38"/>
</g>
<circle cx="164.4" cy="214.1" r=".42" fill="#fff"/>
<g fill="none" stroke="#000" stroke-width=".21">
<path d="M165.1 213.4l-1.3 1.5"/>
<circle cx="52.7" cy="184.5" r=".23"/>
<circle cx="52.8" cy="199.8" r=".21"/>
<circle cx="57.9" cy="199.9" r=".27"/>
<circle cx="58" cy="192.2" r=".26"/>
<circle cx="58.1" cy="184.5" r=".24"/>
<circle cx="75.7" cy="184.5" r=".24"/>
<circle cx="75.8" cy="199.8" r=".25"/>
<circle cx="105.1" cy="198.9" r=".23"/>
<circle cx="113.1" cy="188.5" r=".18"/>
<circle cx="120.2" cy="188.5" r=".2"/>
<circle cx="133.6" cy="184.5" r=".24"/>
<circle cx="133.7" cy="197.8" r=".23"/>
<circle cx="150.7" cy="184.7" r=".25"/>
<circle cx="156.3" cy="197.8" r=".25"/>
<circle cx="156.3" cy="184.7" r=".25"/>
<circle cx="111.7" cy="204.4" r=".21"/>
<circle cx="121.2" cy="204.6" r=".2"/>
<circle cx="133.5" cy="214" r=".23"/>
<circle cx="133.6" cy="201.5" r=".18"/>
<circle cx="159.9" cy="214" r=".2"/>
<circle cx="159.9" cy="201.5" r=".18"/>
<circle cx="164.4" cy="214.1" r=".42"/>
<circle cx="113.1" cy="232.1" r=".25"/>
<circle cx="121.8" cy="232.2" r=".23"/>
<circle cx="150.9" cy="234.3" r=".23"/>
<circle cx="150.9" cy="253.5" r=".23"/>
</g>
<g fill="#000">
<circle cx="52.7" cy="184.5" r=".23"/>
<circle cx="52.8" cy="199.8" r=".21"/>
<circle cx="57.9" cy="199.9" r=".27"/>
<circle cx="58" cy="192.2" r=".26"/>
<circle cx="58.1" cy="184.5" r=".24"/>
<circle cx="75.7" cy="184.5" r=".24"/>
<circle cx="75.8" cy="199.8" r=".25"/>
<circle cx="105.1" cy="198.9" r=".23"/>
<circle cx="113.1" cy="188.5" r=".18"/>
<circle cx="120.2" cy="188.5" r=".2"/>
<circle cx="133.6" cy="184.5" r=".24"/>
<circle cx="133.7" cy="197.8" r=".23"/>
<circle cx="150.7" cy="184.7" r=".25"/>
<circle cx="156.3" cy="197.8" r=".25"/>
<circle cx="156.3" cy="184.7" r=".25"/>
<circle cx="111.7" cy="204.4" r=".21"/>
<circle cx="121.2" cy="204.6" r=".2"/>
<circle cx="133.5" cy="214" r=".23"/>
<circle cx="133.6" cy="201.5" r=".18"/>
<circle cx="159.9" cy="214" r=".2"/>
<circle cx="159.9" cy="201.5" r=".18"/>
<circle cx="113.1" cy="232.1" r=".25"/>
<circle cx="121.8" cy="232.2" r=".23"/>
<circle cx="150.9" cy="234.3" r=".23"/>
<circle cx="150.9" cy="253.5" r=".23"/>
</g>
<path d="M115 199.1l.1 1zM115 200.7l.1 1zM115 202.2l.1 1zM115 203.7l.1 1.1zM115 205.3l.1 1zM115 206.8v1.1zM115 208.4l.1 1.1zM115 210l.1 1zM115 211.6l.1 1zM115 213.1l.1 1zM115 214.6l.1 1zM115.3 216h1.1zM116.9 215.9l1 .1zM118.4 215.9l1.1 .1zM120 215.9l1.1 .1zM121.6 215.9l1 .1zM123.2 215.9l1 .1zM124.7 215.9l1 .1zM126.2 215.9l1.1 .1zM127.8 215.9l1 .1zM129.3 216h1.1zM130.9 215.9l1.1 .1zM132.6 215.9l1 .1h-1.1zM134.1 215.9l1 .1zM135.6 215.9l1.1 .1zM137.2 215.9l1 .1zM138.7 215.9l1 .1zM140.3 215.9l1.1 .1zM141.9 215.9l1 .1zM143.4 215.9l1.1 .1zM145 215.9l1 .1zM146.6 215.9l1 .1h-1.1zM148.1 215.9l1 .1zM149.6 215.9l1.1 .1zM151.2 215.9l1.1 .1zM152.8 215.9l1.1 .1zM154.4 215.9l1 .1zM155.9 215.9l1 .1zM157.5 215.9l1 .1zM159 215.9l1 .1zM160.6 215.9l1.1 .1zM162.2 215.9l1 .1zM163.7 216h1.1zM165.3 215.9l1 .1zM166.8 215.9l1.1 .1zM168.4 215.9l1 .1zM169.9 215.9l1.1 .1zM171.5 215.9l1.1 .1zM173.1 215.9l1 .1zM174.6 215.9l1.1 .1zM176.2 215.9l1 .1zM177.7 215.9l1.1 .1zM179.3 215v1zM179.3 213.3v1.1zM179.3 211.8v1zM179.3 210.2v1.1zM179.3 208.7v1zM179.3 207.2v1zM179.3 205.6v1.1zM179.3 204v1.1zM179.3 202.4v1.1zM179.3 200.9v1zM179.3 199.4v1zM178.1 199.1h1.1zM176.5 199l1.1 .1zM174.9 199.1l1.1-.1zM173.4 199l1 .1zM171.9 199l1 .1h-1.1zM170.3 199l1 .1zM168.8 199l1 .1zM167.2 199l1 .1zM165.6 199l1 .1zM164 199l1.1 .1zM162.5 199l1 .1zM161 199l1 .1h-1.1zM159.4 199l1 .1zM157.8 199l1.1 .1h-1.1zM156.2 199l1.1 .1zM154.7 199l1 .1h-1.1zM153.1 199l1 .1zM151.6 199l1 .1zM150 199l1.1 .1zM148.5 199l1 .1zM146.9 199l1.1 .1zM145.3 199l1 .1zM143.8 199l1 .1h-1.1zM142.2 199l1 .1zM140.6 199.1l1.1-.1zM139.1 199l1 .1zM137.5 199l1.1 .1zM135.9 199l1.1 .1zM134.4 199l1 .1zM132.8 199l1.1 .1zM131.3 199l1 .1zM129.7 199l1.1 .1zM128.2 199l1 .1zM126.6 199l1.1 .1zM125 199l1 .1zM123.4 199.1l1.1-.1zM121.9 199l1 .1zM120.4 199l1 .1zM118.8 199l1 .1zM117.2 199l1.1 .1zM115.6 199l1.1 .1zM115 199l.1 .1z" fill="#000" stroke="#000" stroke-width=".21"/>
<text font-size="4.9" x="117.5" y="273.6">БКЮС.434732.503 Д1</text>
<g font-size="4.2">
<text x="73.3" y="104.1">Рис. 1.2 Структурная схема модуля МДМ-П</text>
<text x="37.5" y="116.2">Все модули имеют гальваническую развязку между входом и выходом, между входом и</text>
<text x="25" y="123.6">корпусом, между выходом и корпусом. Два выходных канала модулей МДМ имеют общую</text>
<text x="25" y="130.9">среднюю точку. Модули остальных серий имеют гальваническую развязку между выходными</text>
<text x="25" y="138.1">каналами. Параметры сопротивления изоляции и прочности изоляции приведены в разделе</text>
<text x="25" y="145.4">«Электробезопасность».</text>
<text x="26.3" y="152.8">При разработке модулей МДМ и МДМ-П использованы однотактные обратноходовые и</text>
<text x="25" y="160.1">прямоходовые схемы преобразователей (рис. 1.3, 1.4). Для модулей МДМ гальваническая</text>
<text x="25" y="167.3">развязка цепи обратной связи по напряжению выполнена на базе трансформатора Т3, для</text>
<text x="25" y="174.6">МДМ-П с использованием оптрона.</text>
<text x="78" y="259.1">Рис. 1.3 Прямоходовой преобразователь</text>
</g>
<g font-size="3.6">
<text x="54.2" y="41.2">Входной</text>
<text x="85.5" y="41.4">Силовой</text>
<text x="124.4" y="40.3">Выпрямитель</text>
<text x="179.5" y="38.8">Вых3</text>
<text x="29.8" y="43.1">Вход</text>
<text x="55.4" y="45.5">фильтр</text>
<text x="88.1" y="45.6">ключ</text>
<text x="127.9" y="44.5">и фильтр</text>
<text x="154.2" y="42.3">Выходной</text>
<text x="156.5" y="46.6">фильтр</text>
<text x="179.5" y="44.7">Вых2</text>
<text x="179.5" y="50.4">Вых1</text>
<text x="126.9" y="57.9">Защита от</text>
<text x="157.9" y="57.6">Узел</text>
<text x="52.1" y="64.4">перегрузки</text>
<text x="52.9" y="60.2">Защита от</text>
<text x="125.1" y="61.9">превышения</text>
<text x="156.2" y="65.8">работы</text>
<text x="156.8" y="61.7">парал.</text>
<text x="179.2" y="60">Парал.</text>
<text x="179.2" y="64.2">работа</text>
<text x="125.5" y="66.2">напряжения</text>
<text x="53.9" y="75.3">Тепловая</text>
<text x="87.8" y="75.9">ШИМ-</text>
<text x="107.6" y="76.1">Гальв.</text>
<text x="126.4" y="75.9">Усилитель</text>
<text x="55.6" y="79.6">защита</text>
<text x="84.3" y="80.2">контроллер</text>
<text x="106" y="80.3">развязка</text>
<text x="128.5" y="80.2">ошибки</text>
<text x="178.7" y="78.2">ОС</text>
<text x="179.2" y="81.2">Рег</text>
<text x="31.5" y="86.9">Вкл.</text>
<text x="22.3" y="269.8">2</text>
<text x="31.7" y="269.8">Зам</text>
<text x="43.2" y="269.8">БКЮС-008-13</text>
<text x="193.8" y="269.8">Лист</text>
<text x="22.8" y="274.8">Изм.</text>
<text x="32.7" y="274.8">Л.</text>
<text x="47" y="274.7">№ докум.</text>
<text x="71.2" y="274.7">Подп.</text>
<text x="86.1" y="274.7">Дата</text>
<text x="193.2" y="274.8">9</text>
<text x="28.6" y="284.8">Инв. № подл.</text>
<text x="58.6" y="284.8">Подп. и дата.</text>
<text x="101.2" y="284.7">Взам. инв. №</text>
<text x="133.7" y="284.7">Инв. № дубл.</text>
<text x="174.7" y="284.8">Подп. и дата</text>
<text x="95.8" y="289.4">Копировал</text>
<text x="98.5" y="288.7">докум.</text>
<text x="165.9" y="289.4">Формат А4</text>
</g>
<g font-size="3.2">
<text x="45.5" y="185.4">+</text>
<text x="65" y="181.6">L1</text>
<text x="114.9" y="182.7">T1</text>
<text x="136.2" y="182.4">L3.1</text>
<text x="166.8" y="185.9">+</text>
<text x="156.8" y="191.8">+</text>
<text x="164.5" y="190.9">Выход 1</text>
<text x="38.7" y="192.6">Вход</text>
<text x="65.7" y="197.2">L2</text>
<text x="46.3" y="200.2">-</text>
<text x="100.3" y="203">T2</text>
<text x="166.5" y="202.7">+</text>
<text x="166.9" y="198.5">-</text>
<text x="40.4" y="208.4">Корп</text>
<text x="136.6" y="204.6">L3.2</text>
<text x="160.4" y="207.4">+</text>
<text x="165" y="208.1">Выход 2</text>
<text x="88.7" y="215">ШИМ</text>
<text x="166.5" y="214.7">-</text>
<text x="84" y="218.9">контроллер</text>
<text x="124" y="233.6">T3</text>
<text x="83.2" y="269.5">17.05.2013</text>
</g>
<g font-size="1.8">
<text x="144.7" y="34.6">2</text>
<text x="145.8" y="32.6">3</text>
<text x="169.9" y="34.6">2</text>
<text x="170.6" y="32.6">3</text>
<text x="143.8" y="36.4">1</text>
<text x="168.9" y="36.4">1</text>
</g>
</svg>
